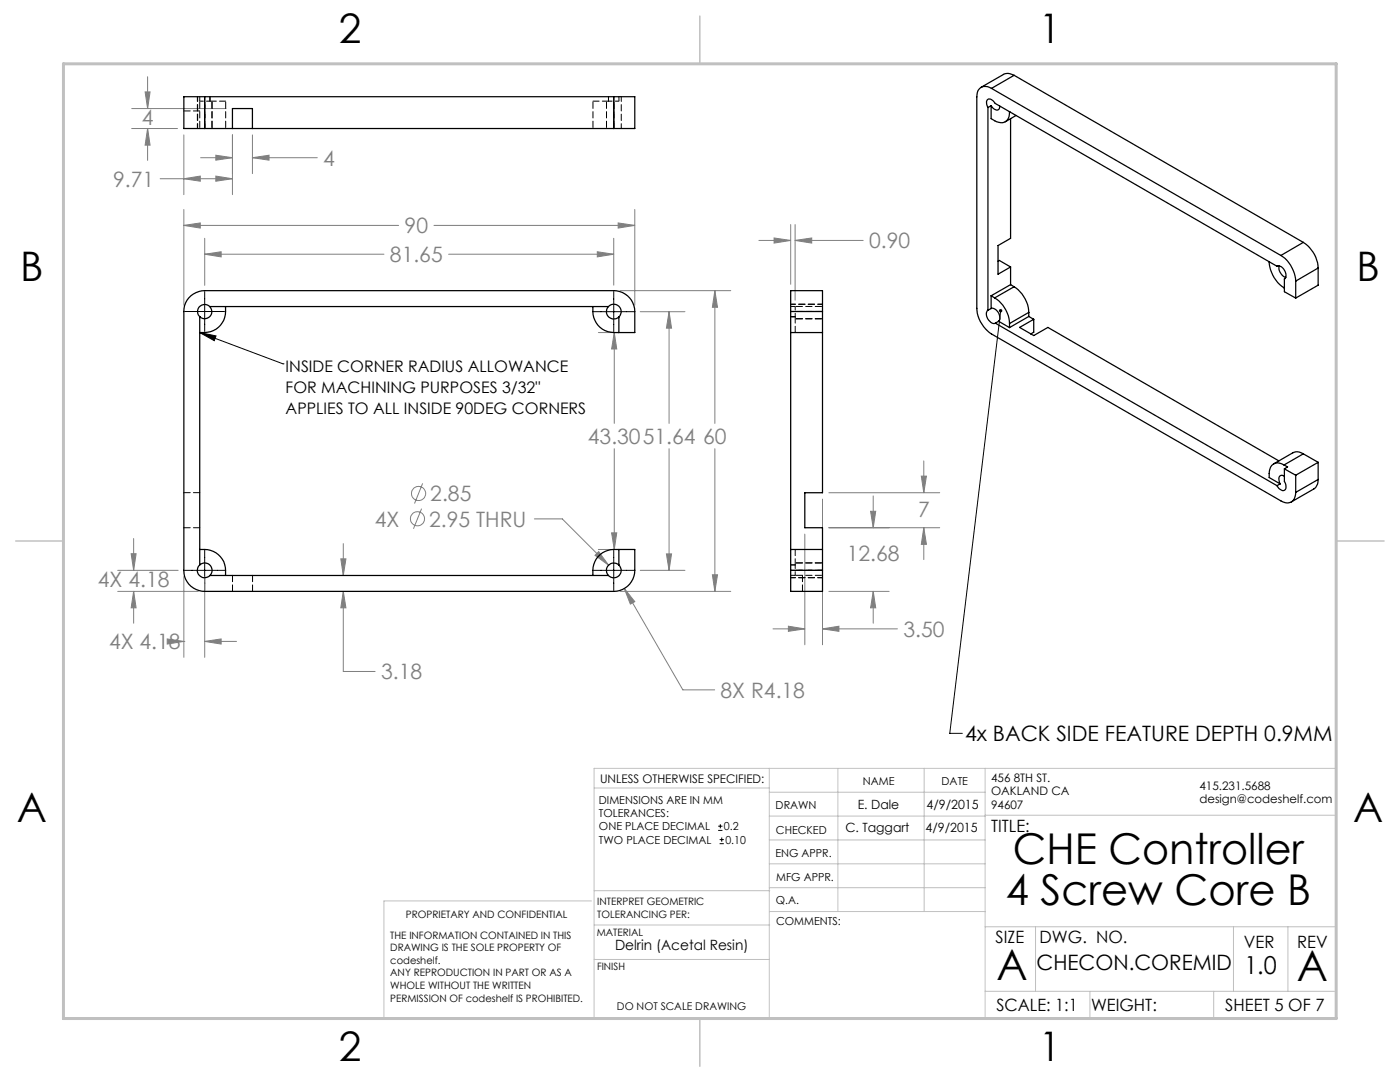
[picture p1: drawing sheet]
<svg xmlns="http://www.w3.org/2000/svg" width="279mm" height="216mm" viewBox="0 0 279 216" stroke-linecap="round" stroke-linejoin="round" font-family="sans-serif">
<g fill="none" stroke="#808080" stroke-width=".2">
<path d="M29 18.3h1l-.5 3.4zM29.5 15.3v6.4M26.3 21.7h18.8M26.3 25.6h9.1M29.5 25.6v6.4M29.5 25.6l.5 3.4h-1zM32 35.7h14.4M36.7 26.9v11.9M36.7 35.7l3.3-.6v1.1zM40 31.5h6.4M43.1 31l3.3 .5-3.3 .5zM43.1 35.1l3.3 .6-3.3 .5z"/>
<path d="M46.4 26.9v11.9M50.4 26.9v7.7M50.4 31.5h12.9M50.4 31.5l3.3-.5v1zM36.7 41.8v19.1M36.7 45h42.9M36.7 45l3.3-.5v1zM40.9 47.6v9.3M40.9 50.7h35.7M40.9 50.7l3.2-.5v1.1zM86.6 45h40.1M89.5 50.7h33"/>
<path d="M119.2 50.2l3.3 .5-3.3 .6zM122.5 47.6v9.3M123.4 44.5l3.3 .5-3.3 .5zM123.8 58h22M126.7 41.8v19.1M142.7 58v26.5M142.7 58l.5 3.3h-1zM151.4 48h6.4M154.5 47.5l3.3 .5-3.3 .5zM157.8 44.8v11.9M158.7 48l3.3-.5v1zM158.7 44.8v15.1"/>
<path d="M158.7 48h13.6M119.4 66.4h2.8M122.6 66.4v18.1M122.6 66.4l.5 3.2h-1zM127.8 62.2h8.9M133.5 62.2l.5 3.3h-1zM133.5 62.2v22.3M84.3 96.4l-1.6 4.1M122.6 89.5v20.1M133.5 89.5v24.3M142.7 89.5v28.5M164.1 99.6v29.1"/>
<path d="M165.4 98.3h22.1M174.3 99v6.3M183.9 95h1l-.5 3.3zM184.4 92v6.3M23.5 118h16.1M23.5 113.8h12.1M26.2 110.5h1l-.5 3.3zM26.7 107.5v6.3M26.7 118v6.4M26.7 118l.5 3.3h-1zM36.7 115.1v16.1M40.9 115.1v16.1"/>
<path d="M68 111.5h1l-.5 3.3zM68.5 118l.5 3.3h-1zM68.5 118v16h6.4M68.5 108.5v6.3M84.1 101.5l-1.6 4M106.6 103.5h5.6l9.3 9.3M119.4 109.6h2.8M119.5 110.1l2 2.7-2.8-2zM122.1 106.3h1l-.5 3.3zM123.8 118h22M124.6 117.4l11.7 20.3h6.3M124.6 117.4l2.1 2.7-.9 .4z"/>
<path d="M127.8 113.8h8.9M133 110.5h1l-.5 3.3zM142.2 114.7h1l-.5 3.3zM160.6 106.6v22.1M165.4 118h12M165.4 105.3h22.1M173.7 102h1.1l-.5 3.3zM174.3 118v6.4M174.3 118l.5 3.3h-1.1zM184.4 105.3l.5 3.3h-1zM184.4 105.3v6.4M33.4 127.5l3.3 .5-3.3 .5z"/>
<path d="M36.7 128h.1M40.9 128h6.3M40.9 128l3.2-.5v1zM154.3 125.5h6.3M157.3 125l3.3 .5-3.3 .5zM164.1 125.5l3.3-.5v1zM164.1 125.5h15"/>
<circle cx="83.5" cy="98.5" r="1.41"/>
<circle cx="83.3" cy="103.5" r="1.41"/>
</g>
<g fill="none" stroke="#000" stroke-width=".2">
<path d="M40.9 58.2v7.9M122.5 58.2v8M36.9 62.2h7.9M39.9 66.4l3.2 .6-.3 1zM39.9 66.4l16.6 6.2M56.5 72.6h.1M118.5 62.2h8M199.7 62l-10.2 84.3h2.6M36.8 113.8h8.1M40.9 109.8v8M118.5 113.8h8M122.5 109.8v8"/>
<path d="M143.3 165.7h.9M143.3 164.9h.9M143.6 168.3h.9M143.6 167.5h.9M143.8 164.5v.8M144 167.1v.9"/>
</g>
<g fill="none" stroke="#c0c0c0" stroke-width=".2">
<path d="M118.6 157.2h34.9M153.5 153.3v49.9M153.5 158.1h43.1M167.2 153.3v28.6M184.4 153.3v28.6M196.6 153.3v49.9M118 179.8h-41.4v23.2M118.6 177.7h35M153.5 167.6h43.1M153.5 162.8h43.1M153.5 172.4h43.1M153.5 177.1h43.1"/>
<path d="M196.6 162.7h70.1M118.6 191.5h34.9M118.6 184.6h35M153.6 181.9h43M196.6 197.8h70.1M196.6 184.9h70.1M206.7 184.9v12.9M217.5 197.8v5.4M242.2 197.8v5.4M246.2 184.9v12.9M257 184.9v12.9M26.7 203.2h240v-49.9h-148.1v49.9"/>
</g>
<path d="M139.7 3.2v9.5M3.1 107.9h9.6M266.7 107.9h9.5M139.7 203.2v9.6" fill="none" stroke="#c0c0c0" stroke-width=".3"/>
<path d="M12.7 12.7h254v190.5h-254z" fill="none" stroke="#c0c0c0" stroke-width=".6"/>
<path d="M39.9 66.4l3.2 .6-.3 1zM199.4 61.8l.3-.1v.3v-.3a.35 .35 0 0 1 .3 .4 .35 .35 0 0 1-.5 .2 .35 .35 0 0 1-.1-.5z" fill="#000"/>
<path d="M122.1 106.3h1l-.5 3.3zM122.6 66.4l.5 3.2h-1zM142.7 58l.5 3.3h-1zM142.2 114.7h1l-.5 3.3zM124.6 117.4l1.2 3.1 .9-.4zM40.9 50.7l3.2-.5v1.1zM119.2 50.2l3.3 .5-3.3 .6zM123.4 44.5l3.3 .5-3.3 .5zM36.7 45l3.3-.5v1zM68 111.5h1l-.5 3.3zM68.5 118l.5 3.3h-1zM119.5 110.1l-.8 .7 2.8 2zM40.9 128l3.2-.5v1zM33.4 127.5l3.3 .5-3.3 .5zM26.2 110.5h1l-.5 3.3zM26.7 118l.5 3.3h-1zM133.5 62.2l.5 3.3h-1zM133 110.5h1l-.5 3.3zM157.3 125l3.3 .5-3.3 .5zM164.1 125.5l3.3-.5v1zM158.7 48l3.3-.5v1zM154.5 47.5l3.3 .5-3.3 .5zM183.9 95h1l-.5 3.3zM184.4 105.3l.5 3.3h-1zM173.7 102h1.1l-.5 3.3zM174.3 118l.5 3.3h-1.1zM43.1 31l3.3 .5-3.3 .5zM50.4 31.5l3.3-.5v1zM43.1 35.1l3.3 .6-3.3 .5zM36.7 35.7l3.3-.6v1.1zM29 18.3h1l-.5 3.4zM29.5 25.6l.5 3.4h-1z" fill="#808080"/>
<g fill="none" stroke="#000" stroke-width=".25">
<path d="M40.9 19.3h-4.2v6.3h4.2M40.9 19.3v6.3M40.9 19.3h81.6M122.5 19.3h4.2v6.3h-4.2M122.5 19.3v6.3M197.9 17.6a1.79 1.79 0 0 0-2.1-.2 1.79 1.79 0 0 0-.9 1.9v42.2a6.5 6.5 0 0 0 3 5.1l57.7 33.3a1.81 1.81 0 0 0 2.1 .3 1.81 1.81 0 0 0 .9-2M197.9 17.6l57.7 33.4M202.4 15l-.4-.1a1.8 1.8 0 0 0-1.7 0l-4.5 2.5M202.4 15l-4.5 2.6M202.4 15l57.7 33.4M40.9 25.6h81.6M46.4 25.6v-3.9h4v3.9"/>
<path d="M197.2 21.4l-.3-.6a.74 .74 0 0 1 .3-1 .74 .74 0 0 1 1 .3l.4 .5 56.2 32.5M197.2 21.4v40.5M197.8 21.1a1.02 1.02 0 0 0 1.6 .6l.1-.5M197.8 21.1v2.6a2.69 2.69 0 0 0 3 .5 2.09 2.09 0 0 0 .7-1.8M197.8 21.1l-.6 .3M201.5 22.3v.1M201.7 23.7v23.9l-2.5 1.4v5.7l2.5-1.4M202.8 23l-2.2 1.3M197.8 59v2.6M197.8 59l.7 .4M198.5 59.4a6.5 6.5 0 0 1 3 5.2M199.2 52.1l.2-.1 2.3 1.3"/>
<path d="M201.7 53.3v3.5M201.7 56.8l-3.9 2.2M201.7 56.8l.7 .4M202.4 57.2a6.6 6.6 0 0 1 2.9 5.1M202.4 57.2l-3.9 2.2M253.3 52.2a6.6 6.6 0 0 0 3 5.3M254.8 53.1a1.7 1.7 0 0 1 1.8 2l-.3 .6M254.9 53.1h-.1M255.3 53.1a2.08 2.08 0 0 0 1.3 2.3M255.6 51a6.5 6.5 0 0 1 3 5.1M256.3 55.7v2.5l2.3 1.3M256.4 55.6l-.1 .1"/>
<path d="M258.6 56.1v3.4M260.1 48.4a6.5 6.5 0 0 1 3 5.1M260.1 48.4l-4.5 2.6M263.1 53.5l-4.5 2.6M263.1 53.5v3.4l-4.5 2.6M39.9 63.2v49.5M41.9 61.2a1.42 1.42 0 0 0-2 0 1.42 1.42 0 0 0 0 2M41.9 61.2a1.42 1.42 0 0 1 0 2 1.42 1.42 0 0 1-2 0M41.9 61.2h79.5M45 61.2a4.4 4.4 0 0 1-5.1 5.2M118.3 61.2a4.3 4.3 0 0 0 4.2 5.2h4.2v-4.2a4.2 4.2 0 0 0-4.2-4.2h-81.6a4.1 4.1 0 0 0-4.2 4.2v51.6a4.1 4.1 0 0 0 4.2 4.2h81.6a4.2 4.2 0 0 0 4.2-4.2v-4.2h-4.2a4.3 4.3 0 0 0-4.2 5.2M121.4 61.2a1.47 1.47 0 0 1 2.1-.1 1.47 1.47 0 0 1 0 2.2"/>
<path d="M121.4 61.2a1.47 1.47 0 0 0 .1 2 1.47 1.47 0 0 0 2 .1M123.5 63.3v3.1M157.8 62.2v-4.2h6.3v4.2M157.8 66.4h6.3M157.8 62.2v51.6M157.8 62.2h6.3M164.1 62.2v36.1h-3.5v7h3.5v8.5M197.2 61.9a1.73 1.73 0 0 0 .8 2.6h.6M197.8 61.6a1.71 1.71 0 0 1 1.5 2.5M197.8 61.6l-.6 .3M198.6 64.5l56.2 32.4M199.3 64.1l-.7 .4"/>
<path d="M199.3 64.1l2.2 1.3M201.5 64.6v.8M205.3 63.1l-3.8 2.3M205.3 63.1l1 .6M205.3 62.3l-3.8 2.3M205.3 62.3v.8M206.3 63.7l-2.8 1.6 2.8 1.7 2.8-1.7 46.1 26.7M206.3 63.7v2.6l-.6 .3M255.5 96.6l-.7 .3M256.3 92.8a1.81 1.81 0 0 0-2.1-.2 1.81 1.81 0 0 0-.9 1.9v.8l2.2 1.3M256.3 92.8l.7 .4-.7 .4M256.3 93.6v2.5a1.16 1.16 0 0 1-.1 1.8l-1-.4-.4-.6"/>
<path d="M256.3 95a.69 .69 0 0 0-.9 0 .69 .69 0 0 0-.1 .9l.2 .7M256.3 93.6l2.3 1.2M258.6 94.8v3.4M260.1 90.6a1.92 1.92 0 0 0-2.1-.3l-3.8 2.3M260.1 90.6l-3.8 2.2M260.1 90.6l3 1.7M263.1 95.7l-.1 .9-.6 .9-4.7 2.7M263.1 92.3v3.4M263.1 92.3l-4.5 2.5M263.1 95.7l-4.5 2.5M39.9 112.7a1.47 1.47 0 0 0-.1 2.1 1.47 1.47 0 0 0 2.1 0M39.9 109.6a4.4 4.4 0 0 1 5.1 5.2"/>
<path d="M39.9 112.7a1.47 1.47 0 0 1 2 .1 1.47 1.47 0 0 1 0 2M41.9 114.8h79.5M123.5 112.7a1.47 1.47 0 0 1 0 2.2 1.47 1.47 0 0 1-2.1-.1M123.5 112.7a1.47 1.47 0 0 0-2 .1 1.47 1.47 0 0 0-.1 2M123.5 109.6v3.1M157.8 113.8v4.2h6.3v-4.2M157.8 109.6h6.3M157.8 113.8h6.3"/>
</g>
<path d="M39.9 22.1h-3.2M41.9 20.2h3.1M118.3 20.2h3.1M158.7 66.3v-3.1M39.9 98.3h-3.2M39.9 105.3h-3.2M46.4 114.8v3.2M50.4 114.8v3.2M158.7 112.7v-3.1M160.2 114.8v3.2" fill="none" stroke="#000" stroke-width=".2" stroke-dasharray="1.3 .6"/>
<g fill="none" stroke="#000" stroke-width=".2" stroke-dasharray="1.3 .6" stroke-dashoffset=".5">
<path d="M41.9 19.3v.9M121.4 19.3v.9M123.5 19.3v.9M39.9 20.2v-.9M41.9 20.2v-.9M121.4 20.2v-.9M123.5 20.2h-2.1M157.8 61.2h.9M157.8 63.2h.9M158.7 63.2h-.9M158.7 63.2v-2M157.8 112.7h.9"/>
<path d="M158.7 114.8h-.9M158.7 112.7v2.1M158.7 112.7h-.9"/>
</g>
<g fill="none" stroke="#000" stroke-width=".2" stroke-dasharray="1.3 .6" stroke-dashoffset="-.2">
<path d="M39.9 20.2v5.4M40.9 20.2v5.4M42.3 25.6v-5.4M45 20.2v5.4M118.3 20.2v5.4M121 20.2v5.4M122.5 20.2v5.4M158.7 62.2h5.5M158.7 61.2h5.5M158.7 63.6h5.5M158.7 113.8h5.5M158.7 114.8h5.5"/>
<path d="M164.2 112.3h-5.5"/>
</g>
<path d="M39.4 19.3v6.3M40.9 19.3v6.3M122.5 19.3v6.3M124 25.6v-6.3M157.8 62.2h6.4M164.2 60.7h-6.4M157.8 113.8h6.4M157.8 115.3h6.4" fill="none" stroke="#000" stroke-width=".2" stroke-dasharray="1.3 .6" stroke-dashoffset=".3"/>
<path d="M39.9 20.2h2" fill="none" stroke="#000" stroke-width=".2" stroke-dasharray="1.3 .6" stroke-dashoffset=".6"/>
<g font-size="8.5">
<text x="202.1" y="172.4">CHE Controller</text>
<text x="200.7" y="180.5">4 Screw Core B</text>
<text x="198.9" y="195.5">A</text>
<text x="258.8" y="195.8">A</text>
</g>
<g font-size="8.1">
<text x="67.6" y="8.5">2</text>
<text x="207.3" y="8.5">1</text>
<text x="4" y="56.2">B</text>
<text x="270.7" y="56.2">B</text>
<text x="3.3" y="164.1">A</text>
<text x="270" y="164.1">A</text>
<text x="67.6" y="211.7">2</text>
<text x="207.3" y="211.7">1</text>
</g>
<text font-size="4.9" x="248.3" y="194.4">1.0</text>
<g font-size="4.2" fill="#808080">
<text x="28.3" y="24.9">4</text>
<text x="64.5" y="33.1">4</text>
<text x="22.6" y="37.2">9.71</text>
<text x="80.7" y="46.6">90</text>
<text x="77.8" y="52.3">81.65</text>
<text x="173.5" y="49.6">0.90</text>
<text x="117.3" y="88.6">43.3051.64 60</text>
<text x="85.9" y="100.1">2.85</text>
<text x="74.8" y="105.1">4X</text>
<text x="85.7" y="105.1">2.95 THRU</text>
<text x="183.2" y="103.1">7</text>
<text x="169" y="112">12.68</text>
<text x="19.5" y="117.1">4X 4.18</text>
<text x="21.8" y="129.6">4X 4.18</text>
<text x="180.3" y="127.1">3.50</text>
<text x="76.1" y="135.6">3.18</text>
<text x="143.8" y="139.2">8X R4.18</text>
</g>
<g font-size="4.2">
<text x="192.6" y="148">4x BACK SIDE FEATURE DEPTH 0.9MM</text>
<text x="206.9" y="193.5">CHECON.COREMID</text>
</g>
<g font-size="3.4">
<text x="197.8" y="166">TITLE:</text>
<text x="198.7" y="188.1">SIZE</text>
<text x="207.5" y="188.1">DWG. NO.</text>
<text x="248.3" y="189.1">VER</text>
<text x="258.9" y="189.1">REV</text>
<text x="198.8" y="201.7">SCALE: 1:1</text>
<text x="217.7" y="201.8">WEIGHT:</text>
<text x="244.5" y="201.7">SHEET 5 OF 7</text>
</g>
<g font-size="3.2">
<text x="57" y="74.3">INSIDE CORNER RADIUS ALLOWANCE</text>
<text x="57" y="78.5">FOR MACHINING PURPOSES 3/32&quot;</text>
<text x="57" y="82.7">APPLIES TO ALL INSIDE 90DEG CORNERS</text>
</g>
<text font-size="2.8" x="122.7" y="189.6">Delrin (Acetal Resin)</text>
<g font-size="2.5">
<text x="171.2" y="161.5">E. Dale</text>
<text x="184.9" y="161.5">4/9/2015</text>
<text x="168.7" y="165.9">C. Taggart</text>
<text x="184.7" y="165.9">4/9/2015</text>
</g>
<text font-size="2.4" x="119.8" y="156.2">UNLESS OTHERWISE SPECIFIED:</text>
<g font-size="2.3">
<text x="197.8" y="156">456 8TH ST.</text>
<text x="197.8" y="158.7">OAKLAND CA</text>
<text x="197.8" y="161.5">94607</text>
<text x="239.4" y="157.5">415.231.5688</text>
<text x="239.4" y="160.3">design@codeshelf.com</text>
</g>
<g font-size="2.2">
<text x="119.5" y="160.4">DIMENSIONS ARE IN MM</text>
<text x="154.8" y="161.4">DRAWN</text>
<text x="172.2" y="156.7">NAME</text>
<text x="187.9" y="156.7">DATE</text>
<text x="119.5" y="163">TOLERANCES:</text>
<text x="119.5" y="165.7">ONE PLACE DECIMAL</text>
<text x="144.5" y="165.7">0.2</text>
<text x="154.9" y="166.3">CHECKED</text>
<text x="119.5" y="168.3">TWO PLACE DECIMAL</text>
<text x="144.8" y="168.3">0.10</text>
<text x="154.8" y="171">ENG APPR.</text>
<text x="154.9" y="175.7">MFG APPR.</text>
<text x="154.9" y="180.4">Q.A.</text>
<text x="154.9" y="184.6">COMMENTS:</text>
</g>
<text font-size="2.1" x="123.1" y="201.6">DO NOT SCALE DRAWING</text>
<g font-size="2">
<text x="81" y="183.1">PROPRIETARY AND CONFIDENTIAL</text>
<text x="119.2" y="180.6">INTERPRET GEOMETRIC</text>
<text x="119.2" y="183.1">TOLERANCING PER:</text>
<text x="77.9" y="187.3">THE INFORMATION CONTAINED IN THIS</text>
<text x="77.9" y="189.8">DRAWING IS THE SOLE PROPERTY OF</text>
<text x="119.1" y="186.7">MATERIAL</text>
<text x="77.9" y="192.3">codeshelf.</text>
<text x="77.9" y="194.8">ANY REPRODUCTION IN PART OR AS A</text>
<text x="77.9" y="197.4">WHOLE WITHOUT THE WRITTEN</text>
<text x="119.1" y="193.5">FINISH</text>
<text x="77.9" y="199.9">PERMISSION OF codeshelf IS PROHIBITED.</text>
</g>
</svg>
